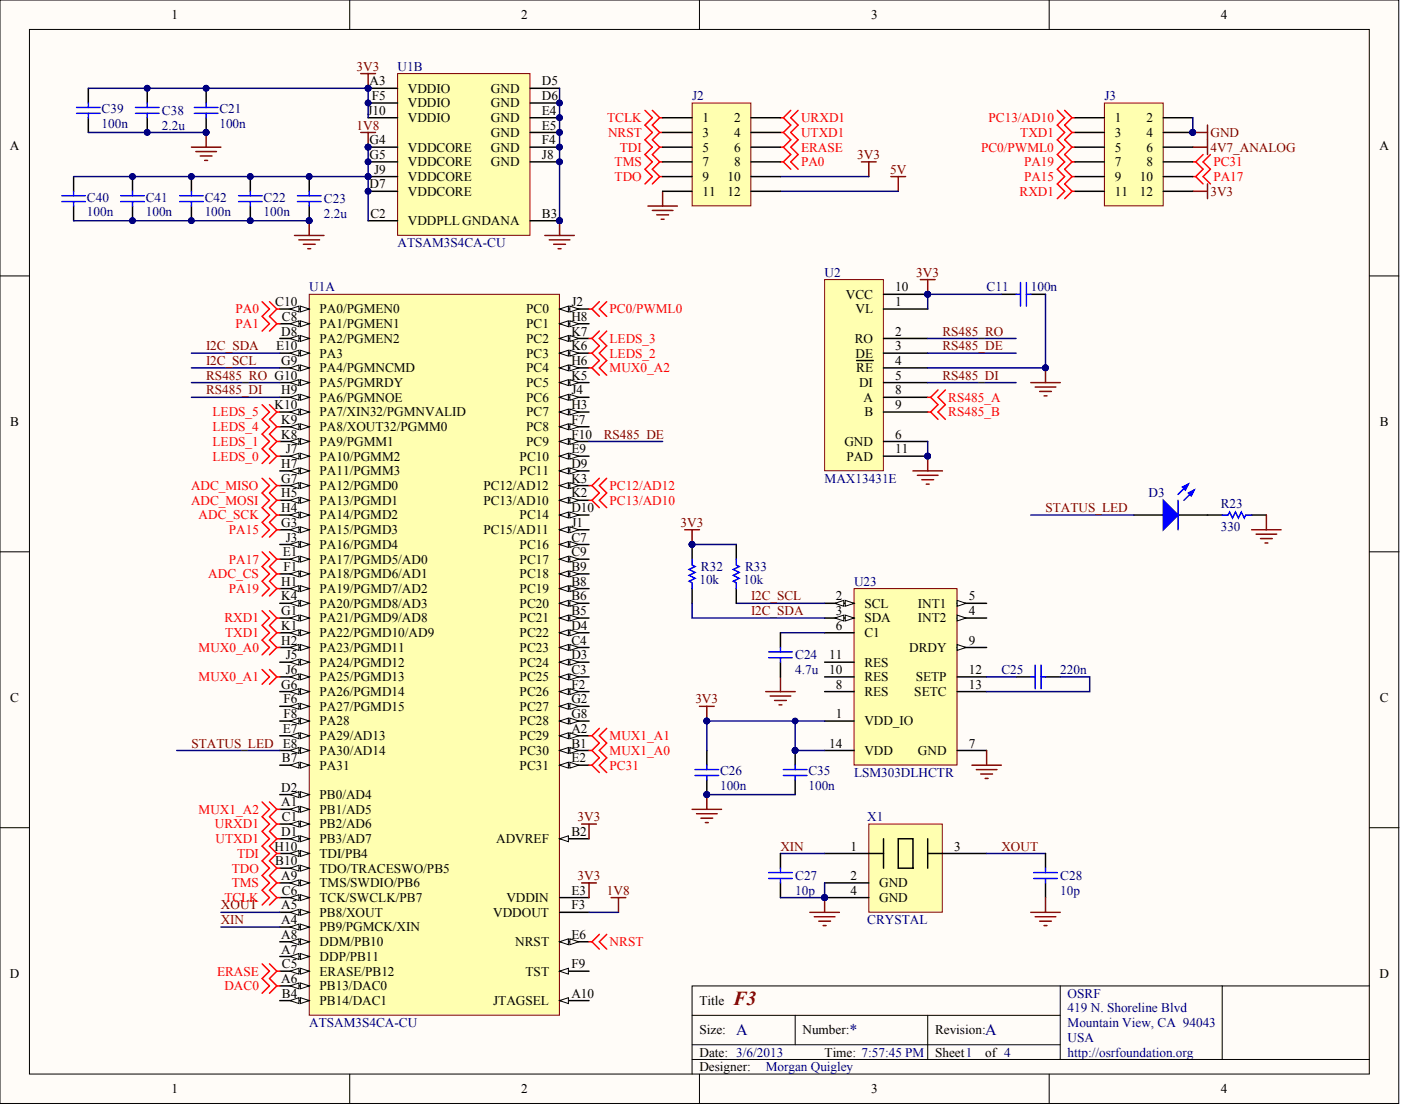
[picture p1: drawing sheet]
<svg xmlns="http://www.w3.org/2000/svg" width="669mm" height="529mm" viewBox="0 0 669 529" stroke-linecap="round" stroke-linejoin="round" font-family="sans-serif">
<g fill="#fffcf8" stroke="#000" stroke-width=".48">
<path d="M0 0h668v527h-668z"/>
<path d="M14 14h640v499h-640z"/>
</g>
<g fill="none" stroke="#000" stroke-width=".48">
<path d="M167 0v14M334 0v14M501 0v14M0 132h14M654 132h14M0 264h14M654 264h14M0 395h14M654 395h14M506 471v35M584 471h-254v42M654 471h-70v35"/>
<path d="M330 485h176M330 499h176M380 485v14M443 485v21M167 513v14M330 506h324M334 513v14M501 513v14"/>
</g>
<path d="M148 141h119v344h-119z" fill="#ffffb0" stroke="#800000" stroke-width=".48"/>
<path d="M267 401h14" fill="none" stroke="#000" stroke-width=".7"/>
<path d="M267 401l4-2v3z" fill="#fffcf8" stroke="#000" stroke-width=".48"/>
<path d="M267 478h14" fill="none" stroke="#000" stroke-width=".7"/>
<path d="M267 478l4-2v3z" fill="#fffcf8" stroke="#000" stroke-width=".48"/>
<path d="M267 450h14" fill="none" stroke="#000" stroke-width=".7"/>
<g fill="#fffcf8" stroke="#000" stroke-width=".48">
<path d="M267 450l4-2v3z"/>
<path d="M272 448l4 2-4 1z"/>
</g>
<path d="M134 148h14" fill="none" stroke="#000" stroke-width=".7"/>
<g fill="#fffcf8" stroke="#000" stroke-width=".48">
<path d="M143 146l5 2-5 1z"/>
<path d="M138 148l5-2v3z"/>
</g>
<path d="M134 155h14" fill="none" stroke="#000" stroke-width=".7"/>
<g fill="#fffcf8" stroke="#000" stroke-width=".48">
<path d="M143 153l5 2-5 1z"/>
<path d="M138 155l5-2v3z"/>
</g>
<path d="M134 162h14" fill="none" stroke="#000" stroke-width=".7"/>
<g fill="#fffcf8" stroke="#000" stroke-width=".48">
<path d="M143 160l5 2-5 1z"/>
<path d="M138 162l5-2v3z"/>
</g>
<path d="M134 169h14" fill="none" stroke="#000" stroke-width=".7"/>
<g fill="#fffcf8" stroke="#000" stroke-width=".48">
<path d="M143 167l5 2-5 1z"/>
<path d="M138 169l5-2v3z"/>
</g>
<path d="M134 176h14" fill="none" stroke="#000" stroke-width=".7"/>
<g fill="#fffcf8" stroke="#000" stroke-width=".48">
<path d="M143 174l5 2-5 1z"/>
<path d="M138 176l5-2v3z"/>
</g>
<path d="M134 183h14" fill="none" stroke="#000" stroke-width=".7"/>
<g fill="#fffcf8" stroke="#000" stroke-width=".48">
<path d="M143 181l5 2-5 1z"/>
<path d="M138 183l5-2v3z"/>
</g>
<path d="M134 190h14" fill="none" stroke="#000" stroke-width=".7"/>
<g fill="#fffcf8" stroke="#000" stroke-width=".48">
<path d="M143 188l5 2-5 1z"/>
<path d="M138 190l5-2v3z"/>
</g>
<path d="M134 197h14" fill="none" stroke="#000" stroke-width=".7"/>
<g fill="#fffcf8" stroke="#000" stroke-width=".48">
<path d="M143 195l5 2-5 1z"/>
<path d="M138 197l5-2v3z"/>
</g>
<path d="M134 204h14" fill="none" stroke="#000" stroke-width=".7"/>
<g fill="#fffcf8" stroke="#000" stroke-width=".48">
<path d="M143 202l5 2-5 1z"/>
<path d="M138 204l5-2v3z"/>
</g>
<path d="M134 211h14" fill="none" stroke="#000" stroke-width=".7"/>
<g fill="#fffcf8" stroke="#000" stroke-width=".48">
<path d="M143 209l5 2-5 1z"/>
<path d="M138 211l5-2v3z"/>
</g>
<path d="M134 218h14" fill="none" stroke="#000" stroke-width=".7"/>
<g fill="#fffcf8" stroke="#000" stroke-width=".48">
<path d="M143 216l5 2-5 1z"/>
<path d="M138 218l5-2v3z"/>
</g>
<path d="M134 225h14" fill="none" stroke="#000" stroke-width=".7"/>
<g fill="#fffcf8" stroke="#000" stroke-width=".48">
<path d="M143 223l5 2-5 1z"/>
<path d="M138 225l5-2v3z"/>
</g>
<path d="M134 232h14" fill="none" stroke="#000" stroke-width=".7"/>
<g fill="#fffcf8" stroke="#000" stroke-width=".48">
<path d="M143 231l5 1-5 1z"/>
<path d="M138 232l5-1v2z"/>
</g>
<path d="M134 239h14" fill="none" stroke="#000" stroke-width=".7"/>
<g fill="#fffcf8" stroke="#000" stroke-width=".48">
<path d="M143 238l5 1-5 1z"/>
<path d="M138 239l5-1v2z"/>
</g>
<path d="M134 246h14" fill="none" stroke="#000" stroke-width=".7"/>
<g fill="#fffcf8" stroke="#000" stroke-width=".48">
<path d="M143 245l5 1-5 1z"/>
<path d="M138 246l5-1v2z"/>
</g>
<path d="M134 253h14" fill="none" stroke="#000" stroke-width=".7"/>
<g fill="#fffcf8" stroke="#000" stroke-width=".48">
<path d="M143 252l5 1-5 1z"/>
<path d="M138 253l5-1v2z"/>
</g>
<path d="M134 260h14" fill="none" stroke="#000" stroke-width=".7"/>
<g fill="#fffcf8" stroke="#000" stroke-width=".48">
<path d="M143 259l5 1-5 1z"/>
<path d="M138 260l5-1v2z"/>
</g>
<path d="M134 267h14" fill="none" stroke="#000" stroke-width=".7"/>
<g fill="#fffcf8" stroke="#000" stroke-width=".48">
<path d="M143 266l5 1-5 1z"/>
<path d="M138 267l5-1v2z"/>
</g>
<path d="M134 274h14" fill="none" stroke="#000" stroke-width=".7"/>
<g fill="#fffcf8" stroke="#000" stroke-width=".48">
<path d="M143 273l5 1-5 1z"/>
<path d="M138 274l5-1v2z"/>
</g>
<path d="M134 281h14" fill="none" stroke="#000" stroke-width=".7"/>
<g fill="#fffcf8" stroke="#000" stroke-width=".48">
<path d="M143 280l5 1-5 2z"/>
<path d="M138 281l5-1v3z"/>
</g>
<path d="M134 288h14" fill="none" stroke="#000" stroke-width=".7"/>
<g fill="#fffcf8" stroke="#000" stroke-width=".48">
<path d="M143 287l5 1-5 2z"/>
<path d="M138 288l5-1v3z"/>
</g>
<path d="M134 295h14" fill="none" stroke="#000" stroke-width=".7"/>
<g fill="#fffcf8" stroke="#000" stroke-width=".48">
<path d="M143 294l5 1-5 2z"/>
<path d="M138 295l5-1v3z"/>
</g>
<path d="M134 302h14" fill="none" stroke="#000" stroke-width=".7"/>
<g fill="#fffcf8" stroke="#000" stroke-width=".48">
<path d="M143 301l5 1-5 2z"/>
<path d="M138 302l5-1v3z"/>
</g>
<path d="M134 309h14" fill="none" stroke="#000" stroke-width=".7"/>
<g fill="#fffcf8" stroke="#000" stroke-width=".48">
<path d="M143 308l5 1-5 2z"/>
<path d="M138 309l5-1v3z"/>
</g>
<path d="M134 316h14" fill="none" stroke="#000" stroke-width=".7"/>
<g fill="#fffcf8" stroke="#000" stroke-width=".48">
<path d="M143 315l5 1-5 2z"/>
<path d="M138 316l5-1v3z"/>
</g>
<path d="M134 323h14" fill="none" stroke="#000" stroke-width=".7"/>
<g fill="#fffcf8" stroke="#000" stroke-width=".48">
<path d="M143 322l5 1-5 2z"/>
<path d="M138 323l5-1v3z"/>
</g>
<path d="M134 330h14" fill="none" stroke="#000" stroke-width=".7"/>
<g fill="#fffcf8" stroke="#000" stroke-width=".48">
<path d="M143 329l5 1-5 2z"/>
<path d="M138 330l5-1v3z"/>
</g>
<path d="M134 337h14" fill="none" stroke="#000" stroke-width=".7"/>
<g fill="#fffcf8" stroke="#000" stroke-width=".48">
<path d="M143 336l5 1-5 2z"/>
<path d="M138 337l5-1v3z"/>
</g>
<path d="M134 344h14" fill="none" stroke="#000" stroke-width=".7"/>
<g fill="#fffcf8" stroke="#000" stroke-width=".48">
<path d="M143 343l5 1-5 2z"/>
<path d="M138 344l5-1v3z"/>
</g>
<path d="M134 351h14" fill="none" stroke="#000" stroke-width=".7"/>
<g fill="#fffcf8" stroke="#000" stroke-width=".48">
<path d="M143 350l5 1-5 2z"/>
<path d="M138 351l5-1v3z"/>
</g>
<path d="M134 358h14" fill="none" stroke="#000" stroke-width=".7"/>
<g fill="#fffcf8" stroke="#000" stroke-width=".48">
<path d="M143 357l5 1-5 2z"/>
<path d="M138 358l5-1v3z"/>
</g>
<path d="M134 365h14" fill="none" stroke="#000" stroke-width=".7"/>
<g fill="#fffcf8" stroke="#000" stroke-width=".48">
<path d="M143 364l5 1-5 2z"/>
<path d="M138 365l5-1v3z"/>
</g>
<path d="M134 379h14" fill="none" stroke="#000" stroke-width=".7"/>
<g fill="#fffcf8" stroke="#000" stroke-width=".48">
<path d="M143 378l5 1-5 2z"/>
<path d="M138 379l5-1v3z"/>
</g>
<path d="M134 387h14" fill="none" stroke="#000" stroke-width=".7"/>
<g fill="#fffcf8" stroke="#000" stroke-width=".48">
<path d="M143 385l5 2-5 1z"/>
<path d="M138 387l5-2v3z"/>
</g>
<path d="M134 471h14" fill="none" stroke="#000" stroke-width=".7"/>
<g fill="#fffcf8" stroke="#000" stroke-width=".48">
<path d="M143 469l5 2-5 1z"/>
<path d="M138 471l5-2v3z"/>
</g>
<path d="M134 478h14" fill="none" stroke="#000" stroke-width=".7"/>
<g fill="#fffcf8" stroke="#000" stroke-width=".48">
<path d="M143 476l5 2-5 1z"/>
<path d="M138 478l5-2v3z"/>
</g>
<path d="M134 394h14" fill="none" stroke="#000" stroke-width=".7"/>
<g fill="#fffcf8" stroke="#000" stroke-width=".48">
<path d="M143 392l5 2-5 1z"/>
<path d="M138 394l5-2v3z"/>
</g>
<path d="M134 401h14" fill="none" stroke="#000" stroke-width=".7"/>
<g fill="#fffcf8" stroke="#000" stroke-width=".48">
<path d="M143 399l5 2-5 1z"/>
<path d="M138 401l5-2v3z"/>
</g>
<path d="M134 408h14" fill="none" stroke="#000" stroke-width=".7"/>
<g fill="#fffcf8" stroke="#000" stroke-width=".48">
<path d="M143 406l5 2-5 1z"/>
<path d="M138 408l5-2v3z"/>
</g>
<path d="M134 415h14" fill="none" stroke="#000" stroke-width=".7"/>
<g fill="#fffcf8" stroke="#000" stroke-width=".48">
<path d="M143 413l5 2-5 1z"/>
<path d="M138 415l5-2v3z"/>
</g>
<path d="M134 422h14" fill="none" stroke="#000" stroke-width=".7"/>
<g fill="#fffcf8" stroke="#000" stroke-width=".48">
<path d="M143 420l5 2-5 1z"/>
<path d="M138 422l5-2v3z"/>
</g>
<path d="M134 429h14" fill="none" stroke="#000" stroke-width=".7"/>
<g fill="#fffcf8" stroke="#000" stroke-width=".48">
<path d="M143 427l5 2-5 1z"/>
<path d="M138 429l5-2v3z"/>
</g>
<path d="M134 436h14" fill="none" stroke="#000" stroke-width=".7"/>
<g fill="#fffcf8" stroke="#000" stroke-width=".48">
<path d="M143 434l5 2-5 1z"/>
<path d="M138 436l5-2v3z"/>
</g>
<path d="M134 443h14" fill="none" stroke="#000" stroke-width=".7"/>
<g fill="#fffcf8" stroke="#000" stroke-width=".48">
<path d="M143 441l5 2-5 1z"/>
<path d="M138 443l5-2v3z"/>
</g>
<path d="M134 450h14" fill="none" stroke="#000" stroke-width=".7"/>
<g fill="#fffcf8" stroke="#000" stroke-width=".48">
<path d="M143 448l5 2-5 1z"/>
<path d="M138 450l5-2v3z"/>
</g>
<path d="M134 457h14" fill="none" stroke="#000" stroke-width=".7"/>
<g fill="#fffcf8" stroke="#000" stroke-width=".48">
<path d="M143 455l5 2-5 1z"/>
<path d="M138 457l5-2v3z"/>
</g>
<path d="M134 464h14" fill="none" stroke="#000" stroke-width=".7"/>
<g fill="#fffcf8" stroke="#000" stroke-width=".48">
<path d="M143 462l5 2-5 1z"/>
<path d="M138 464l5-2v3z"/>
</g>
<path d="M267 148h14" fill="none" stroke="#000" stroke-width=".7"/>
<g fill="#fffcf8" stroke="#000" stroke-width=".48">
<path d="M267 148l4-2v3z"/>
<path d="M272 146l4 2-4 1z"/>
</g>
<path d="M267 155h14" fill="none" stroke="#000" stroke-width=".7"/>
<g fill="#fffcf8" stroke="#000" stroke-width=".48">
<path d="M267 155l4-2v3z"/>
<path d="M272 153l4 2-4 1z"/>
</g>
<path d="M267 162h14" fill="none" stroke="#000" stroke-width=".7"/>
<g fill="#fffcf8" stroke="#000" stroke-width=".48">
<path d="M267 162l4-2v3z"/>
<path d="M272 160l4 2-4 1z"/>
</g>
<path d="M267 169h14" fill="none" stroke="#000" stroke-width=".7"/>
<g fill="#fffcf8" stroke="#000" stroke-width=".48">
<path d="M267 169l4-2v3z"/>
<path d="M272 167l4 2-4 1z"/>
</g>
<path d="M267 176h14" fill="none" stroke="#000" stroke-width=".7"/>
<g fill="#fffcf8" stroke="#000" stroke-width=".48">
<path d="M267 176l4-2v3z"/>
<path d="M272 174l4 2-4 1z"/>
</g>
<path d="M267 183h14" fill="none" stroke="#000" stroke-width=".7"/>
<g fill="#fffcf8" stroke="#000" stroke-width=".48">
<path d="M267 183l4-2v3z"/>
<path d="M272 181l4 2-4 1z"/>
</g>
<path d="M267 190h14" fill="none" stroke="#000" stroke-width=".7"/>
<g fill="#fffcf8" stroke="#000" stroke-width=".48">
<path d="M267 190l4-2v3z"/>
<path d="M272 188l4 2-4 1z"/>
</g>
<path d="M267 197h14" fill="none" stroke="#000" stroke-width=".7"/>
<g fill="#fffcf8" stroke="#000" stroke-width=".48">
<path d="M267 197l4-2v3z"/>
<path d="M272 195l4 2-4 1z"/>
</g>
<path d="M267 204h14" fill="none" stroke="#000" stroke-width=".7"/>
<g fill="#fffcf8" stroke="#000" stroke-width=".48">
<path d="M267 204l4-2v3z"/>
<path d="M272 202l4 2-4 1z"/>
</g>
<path d="M267 211h14" fill="none" stroke="#000" stroke-width=".7"/>
<g fill="#fffcf8" stroke="#000" stroke-width=".48">
<path d="M267 211l4-2v3z"/>
<path d="M272 209l4 2-4 1z"/>
</g>
<path d="M267 218h14" fill="none" stroke="#000" stroke-width=".7"/>
<g fill="#fffcf8" stroke="#000" stroke-width=".48">
<path d="M267 218l4-2v3z"/>
<path d="M272 216l4 2-4 1z"/>
</g>
<path d="M267 225h14" fill="none" stroke="#000" stroke-width=".7"/>
<g fill="#fffcf8" stroke="#000" stroke-width=".48">
<path d="M267 225l4-2v3z"/>
<path d="M272 223l4 2-4 1z"/>
</g>
<path d="M267 232h14" fill="none" stroke="#000" stroke-width=".7"/>
<g fill="#fffcf8" stroke="#000" stroke-width=".48">
<path d="M267 232l4-1v2z"/>
<path d="M272 231l4 1-4 1z"/>
</g>
<path d="M267 239h14" fill="none" stroke="#000" stroke-width=".7"/>
<g fill="#fffcf8" stroke="#000" stroke-width=".48">
<path d="M267 239l4-1v2z"/>
<path d="M272 238l4 1-4 1z"/>
</g>
<path d="M267 246h14" fill="none" stroke="#000" stroke-width=".7"/>
<g fill="#fffcf8" stroke="#000" stroke-width=".48">
<path d="M267 246l4-1v2z"/>
<path d="M272 245l4 1-4 1z"/>
</g>
<path d="M267 253h14" fill="none" stroke="#000" stroke-width=".7"/>
<g fill="#fffcf8" stroke="#000" stroke-width=".48">
<path d="M267 253l4-1v2z"/>
<path d="M272 252l4 1-4 1z"/>
</g>
<path d="M267 260h14" fill="none" stroke="#000" stroke-width=".7"/>
<g fill="#fffcf8" stroke="#000" stroke-width=".48">
<path d="M267 260l4-1v2z"/>
<path d="M272 259l4 1-4 1z"/>
</g>
<path d="M267 267h14" fill="none" stroke="#000" stroke-width=".7"/>
<g fill="#fffcf8" stroke="#000" stroke-width=".48">
<path d="M267 267l4-1v2z"/>
<path d="M272 266l4 1-4 1z"/>
</g>
<path d="M267 274h14" fill="none" stroke="#000" stroke-width=".7"/>
<g fill="#fffcf8" stroke="#000" stroke-width=".48">
<path d="M267 274l4-1v2z"/>
<path d="M272 273l4 1-4 1z"/>
</g>
<path d="M267 281h14" fill="none" stroke="#000" stroke-width=".7"/>
<g fill="#fffcf8" stroke="#000" stroke-width=".48">
<path d="M267 281l4-1v3z"/>
<path d="M272 280l4 1-4 2z"/>
</g>
<path d="M267 288h14" fill="none" stroke="#000" stroke-width=".7"/>
<g fill="#fffcf8" stroke="#000" stroke-width=".48">
<path d="M267 288l4-1v3z"/>
<path d="M272 287l4 1-4 2z"/>
</g>
<path d="M267 295h14" fill="none" stroke="#000" stroke-width=".7"/>
<g fill="#fffcf8" stroke="#000" stroke-width=".48">
<path d="M267 295l4-1v3z"/>
<path d="M272 294l4 1-4 2z"/>
</g>
<path d="M267 302h14" fill="none" stroke="#000" stroke-width=".7"/>
<g fill="#fffcf8" stroke="#000" stroke-width=".48">
<path d="M267 302l4-1v3z"/>
<path d="M272 301l4 1-4 2z"/>
</g>
<path d="M267 309h14" fill="none" stroke="#000" stroke-width=".7"/>
<g fill="#fffcf8" stroke="#000" stroke-width=".48">
<path d="M267 309l4-1v3z"/>
<path d="M272 308l4 1-4 2z"/>
</g>
<path d="M267 316h14" fill="none" stroke="#000" stroke-width=".7"/>
<g fill="#fffcf8" stroke="#000" stroke-width=".48">
<path d="M267 316l4-1v3z"/>
<path d="M272 315l4 1-4 2z"/>
</g>
<path d="M267 323h14" fill="none" stroke="#000" stroke-width=".7"/>
<g fill="#fffcf8" stroke="#000" stroke-width=".48">
<path d="M267 323l4-1v3z"/>
<path d="M272 322l4 1-4 2z"/>
</g>
<path d="M267 330h14" fill="none" stroke="#000" stroke-width=".7"/>
<g fill="#fffcf8" stroke="#000" stroke-width=".48">
<path d="M267 330l4-1v3z"/>
<path d="M272 329l4 1-4 2z"/>
</g>
<path d="M267 337h14" fill="none" stroke="#000" stroke-width=".7"/>
<g fill="#fffcf8" stroke="#000" stroke-width=".48">
<path d="M267 337l4-1v3z"/>
<path d="M272 336l4 1-4 2z"/>
</g>
<path d="M267 344h14" fill="none" stroke="#000" stroke-width=".7"/>
<g fill="#fffcf8" stroke="#000" stroke-width=".48">
<path d="M267 344l4-1v3z"/>
<path d="M272 343l4 1-4 2z"/>
</g>
<path d="M267 351h14" fill="none" stroke="#000" stroke-width=".7"/>
<g fill="#fffcf8" stroke="#000" stroke-width=".48">
<path d="M267 351l4-1v3z"/>
<path d="M272 350l4 1-4 2z"/>
</g>
<path d="M267 358h14" fill="none" stroke="#000" stroke-width=".7"/>
<g fill="#fffcf8" stroke="#000" stroke-width=".48">
<path d="M267 358l4-1v3z"/>
<path d="M272 357l4 1-4 2z"/>
</g>
<path d="M267 365h14" fill="none" stroke="#000" stroke-width=".7"/>
<g fill="#fffcf8" stroke="#000" stroke-width=".48">
<path d="M267 365l4-1v3z"/>
<path d="M272 364l4 1-4 2z"/>
</g>
<path d="M267 464h14" fill="none" stroke="#000" stroke-width=".7"/>
<path d="M267 464l4-2v3z" fill="#fffcf8" stroke="#000" stroke-width=".48"/>
<path d="M267 436h14M267 429h14" fill="none" stroke="#000" stroke-width=".7"/>
<path d="M190 35h63v77h-63z" fill="#ffffb0" stroke="#800000" stroke-width=".48"/>
<g fill="none" stroke="#000" stroke-width=".7">
<path d="M176 42h14M176 49h14M176 56h14M253 42h14M253 49h14M253 56h14M176 70h14M176 77h14M253 63h14M253 70h14M253 77h14M176 84h14"/>
<path d="M176 91h14M176 105h14M253 105h14"/>
</g>
<g fill="#000080" stroke="#000080" stroke-width=".48">
<circle cx="267" cy="49" r="1.4"/>
<circle cx="267" cy="56" r="1.4"/>
<circle cx="267" cy="63" r="1.4"/>
<circle cx="267" cy="70" r="1.4"/>
<circle cx="176" cy="70" r="1.4"/>
<circle cx="176" cy="77" r="1.4"/>
<circle cx="176" cy="84" r="1.4"/>
<circle cx="176" cy="91" r="1.4"/>
<circle cx="176" cy="42" r="1.4"/>
<circle cx="176" cy="49" r="1.4"/>
<circle cx="267" cy="77" r="1.4"/>
<circle cx="267" cy="105" r="1.4"/>
</g>
<path d="M267 42v63M281 436h14" fill="none" stroke="#000080" stroke-width=".7"/>
<g fill="none" stroke="#800000" stroke-width=".7">
<path d="M172 35h7M176 35v7M172 63h7M176 63v7M260 112h14M262 115h10M264 117h6M266 119h2M267 105v7M278 422h7M281 422v7M292 429h7"/>
<path d="M295 429v7"/>
</g>
<path d="M394 134h28v91h-28z" fill="#ffffb0" stroke="#800000" stroke-width=".48"/>
<g fill="none" stroke="#000" stroke-width=".7">
<path d="M422 141h21M422 148h21M478 141h7M492 141h7M409 172h8M422 162h21M422 169h21M422 176h21M422 183h21M422 190h21M422 197h21M422 211h21"/>
<path d="M422 218h21"/>
</g>
<g fill="#000080" stroke="#000080" stroke-width=".48">
<circle cx="443" cy="141" r="1.4"/>
<circle cx="443" cy="218" r="1.4"/>
<circle cx="499" cy="176" r="1.4"/>
</g>
<path d="M439 134h7M443 134v7M499 176v7M492 183h14M494 185h10M496 187h6M498 189h2M443 218v7M436 225h14M438 227h10M440 229h6M442 231h2" fill="none" stroke="#800000" stroke-width=".7"/>
<path d="M478 141h-35v7M499 141v35h-56M443 169h42M443 162h42M91 183h43M91 190h43M443 183h42M443 211v7" fill="none" stroke="#000080" stroke-width=".7"/>
<g fill="none" stroke="#f00" stroke-width=".7">
<path d="M443 197h1M443 190h1M444 197l4 3M444 190l4 3-4 4M448 186l-4 4M451 186l-3 4 3 3-3 4 3 3M125 228l4 4-4 3 4 4-4 3 4 4-4 3M129 228l3 4M132 239l-3 3 3 4M132 232l-3 3 3 4M132 239h2M132 232h2"/>
<path d="M132 246l-3 3M132 246h2"/>
</g>
<path d="M487 135v11M490 135v11M485 141h2M490 141h2" fill="none" stroke="#00f" stroke-width=".7"/>
<path d="M408 281h49v84h-49z" fill="#ffffb0" stroke="#800000" stroke-width=".48"/>
<path d="M394 295h14M457 358h14" fill="none" stroke="#000" stroke-width=".7"/>
<g fill="#fffcf8" stroke="#000" stroke-width=".48">
<path d="M404 294l4 1-4 2z"/>
<path d="M399 295l4-1v3z"/>
</g>
<path d="M457 309h14" fill="none" stroke="#000" stroke-width=".7"/>
<path d="M457 308l4 1-4 2z" fill="#fffcf8" stroke="#000" stroke-width=".48"/>
<path d="M457 288h14M394 330h14" fill="none" stroke="#000" stroke-width=".7"/>
<path d="M457 287l4 1-4 2z" fill="#fffcf8" stroke="#000" stroke-width=".48"/>
<path d="M394 288h14M394 344h14" fill="none" stroke="#000" stroke-width=".7"/>
<g fill="#fffcf8" stroke="#000" stroke-width=".48">
<path d="M404 287l4 1-4 2z"/>
<path d="M399 288l4-1v3z"/>
</g>
<path d="M457 295h14" fill="none" stroke="#000" stroke-width=".7"/>
<path d="M457 294l4 1-4 2z" fill="#fffcf8" stroke="#000" stroke-width=".48"/>
<path d="M394 302h14M394 316h14M394 323h14M457 323h14M457 330h14M394 358h14" fill="none" stroke="#000" stroke-width=".7"/>
<path d="M471 358v7M464 365h14M466 368h10M468 370h6M470 372h2" fill="none" stroke="#800000" stroke-width=".7"/>
<path d="M91 169h43M91 176h43M352 288h42" fill="none" stroke="#000080" stroke-width=".7"/>
<path d="M415 394h35v42h-35z" fill="#ffffb0" stroke="#800000" stroke-width=".48"/>
<g fill="none" stroke="#000" stroke-width=".7">
<path d="M42 42v7M42 56v7M70 42v7M70 56v7M98 42v7M98 56v7M35 84v7M35 98v7M63 84v7M63 98v7M91 84v7M91 98v7"/>
<path d="M120 84v7M120 98v7M148 84v7M148 98v7M541 246h14M562 246h22M598 246h7M330 260v7M352 260v7M330 281v7M352 281v7M373 302v7"/>
<path d="M373 316v7M485 323h7M499 323h7M337 358v7M380 358v7M337 372v7M380 372v7M373 408v7M394 408h28M422 401v14M429 401h7v14h-7zM443 401v14"/>
<path d="M443 408h28M499 408v7M373 422v7M394 422h21M394 429h21M499 422v7"/>
</g>
<g fill="#000080" stroke="#000080" stroke-width=".48">
<circle cx="394" cy="429" r="1.4"/>
<circle cx="330" cy="260" r="1.4"/>
<circle cx="337" cy="344" r="1.4"/>
<circle cx="337" cy="379" r="1.4"/>
<circle cx="380" cy="358" r="1.4"/>
<circle cx="176" cy="42" r="1.4"/>
<circle cx="176" cy="70" r="1.4"/>
<circle cx="569" cy="63" r="1.4"/>
<circle cx="70" cy="63" r="1.4"/>
<circle cx="70" cy="42" r="1.4"/>
<circle cx="98" cy="63" r="1.4"/>
<circle cx="98" cy="42" r="1.4"/>
<circle cx="119" cy="105" r="1.4"/>
<circle cx="119" cy="84" r="1.4"/>
<circle cx="148" cy="105" r="1.4"/>
<circle cx="148" cy="84" r="1.4"/>
<circle cx="91" cy="105" r="1.4"/>
<circle cx="91" cy="84" r="1.4"/>
<circle cx="63" cy="105" r="1.4"/>
<circle cx="63" cy="84" r="1.4"/>
<circle cx="176" cy="84" r="1.4"/>
</g>
<g fill="none" stroke="#800000" stroke-width=".7">
<path d="M576 60v14M91 70h14M94 72h9M96 75h5M98 77h1M98 63v7M411 77h7M415 77v7M569 70h7M569 63h7M309 98h14M316 91v7"/>
<path d="M425 84h7M429 84v7M569 91h7M576 88v7M141 112h14M143 115h10M145 117h5M147 119h1M148 105v7M311 101h10M314 103h5M316 105h1"/>
<path d="M327 253h7M330 253v7M598 253h14M600 255h10M602 257h5M604 259h1M605 246v7M334 337h7M337 337v7M366 330h14M368 332h10M370 335h5"/>
<path d="M372 337h1M373 323v7M337 379v8M278 394h7M281 394v7M330 387h14M333 389h9M335 391h5M337 393h1M387 436h14M389 438h10M391 440h6"/>
<path d="M394 429v7M492 436h14M494 438h10M496 440h6M499 429v7M393 442h1M498 442h2"/>
</g>
<g fill="none" stroke="#000080" stroke-width=".7">
<path d="M42 42h134v14M42 63h56M176 70v35M35 84h141M373 84h42M373 91h56M35 105h113M281 211h35M492 246h49M330 260h22M330 288v7h64M373 302h21"/>
<path d="M471 323h14M506 323h14v7h-49M84 358h50M380 358h14M394 344h-57v14M337 379h43M373 408h21M471 408h28M105 436h29M394 422v7h-21M105 443h29"/>
</g>
<g fill="#00f" stroke="#00f" stroke-width=".7">
<path d="M555 239l7 7-7 7z"/>
<path d="M567 235l3-1-1 3z"/>
<path d="M565 233l2-2-1 3z"/>
</g>
<g fill="none" stroke="#00f" stroke-width=".7">
<path d="M37 51h11M37 54h11M42 49v2M42 54v2M65 51h11M65 54h11M70 49v2M70 54v2M93 51h11M93 54h11M98 49v2M98 54v2"/>
<path d="M30 93h11M30 96h11M35 91v2M35 96v2M58 93h11M58 96h11M63 91v2M63 96v2M86 93h11M86 96h11M91 91v2M91 96v2"/>
<path d="M114 93h11M114 96h11M120 91v2M120 96v2M142 93h11M142 96h11M148 91v2M148 96v2M562 239v14M567 231l-5 5M570 234l-5 5M584 246h2l1-1 1 2 2-2 1 2 2-2 1 2 1-1h3"/>
<path d="M330 267v3l2 1-3 1 3 1-3 2 3 1-3 2h1v3M352 267v3l1 1-3 1 3 1-3 2 3 1-3 2h2v3M367 311h11M367 314h11M373 309v2M373 314v2M494 318v11M497 318v11M492 323h2M497 323h2M332 368h11M332 370h11"/>
<path d="M337 365v3M337 370v2M374 368h11M374 370h11M380 365v3M380 370v2M367 417h11M367 420h11M373 415v2M373 420v2M494 417h11M494 420h11"/>
<path d="M499 415v2M499 420v2"/>
</g>
<g fill="none" stroke="#f00" stroke-width=".7">
<path d="M308 53l3 3-3 4 3 3-3 4 3 3-3 4 3 3-3 4 3 3-3 4M311 53l4 3M315 56h1M315 56l-4 4 4 3M373 56h1M374 56l4 4-4 3M378 53l-4 3M381 53l-3 3 3 4-3 3 3 4-3 3 3 4-3 3 3 4M505 53l3 3-3 4 3 3-3 4 3 3-3 4 3 3-3 4 3 3-3 4 3 3-3 4M508 53l4 3M512 56h1M512 56l-4 4 4 3"/>
<path d="M315 63h1M315 70h1M315 77h1M315 77l-4 4 4 3M315 70l-4 4 4 3M315 63l-4 4 4 3M373 63h1M373 70h1M373 77h1M374 63l4 4-4 3M374 70l4 4-4 3M374 77l4 4"/>
<path d="M512 63h1M512 70h1M512 77h1M512 63l-4 4 4 3M512 70l-4 4 4 3M512 77l-4 4 4 3M569 77h2M571 77l3 4-3 3M574 74l-3 3M578 74l-4 3 4 4-4 3 4 4M315 84l-4 4M315 84h1"/>
<path d="M512 84h1M512 91l-4 4M512 84l-4 4 4 3M512 91h1M569 84h2M571 84l3 4M125 144l4 4-4 3 4 4-4 3M129 144l3 4M132 148l-3 3 3 4M132 148h2M132 155l-3 3M132 155h2"/>
<path d="M281 148h2M283 148l3 3M286 158l-3 4M286 144l-3 4M290 158l-4 4 4 3-4 4 4 3-4 4 4 3M290 144l-4 4 4 3M281 176h2M281 162h2M281 169h2M283 176l3 3M283 169l3 3-3 4M283 162l3 3-3 4"/>
<path d="M125 193l4 4-4 3 4 4-4 3 4 4-4 3 4 4-4 3M129 193l3 4M132 197l-3 3 3 4M132 197h2M132 204l-3 3 3 4M132 204h2M132 211l-3 3 3 4M132 211h2M132 218l-3 3M132 218h2M281 239h2M281 232h2"/>
<path d="M283 239l3 3M283 232l3 3-3 4M286 228l-3 4M290 228l-4 4 4 3-4 4 4 3M125 249l4 4-4 4M129 249l3 4M132 253l-3 4M132 253h2M125 264l4 3-4 4 4 3-4 4 4 3-4 4M129 264l3 3M132 274l-3 4 3 3M132 267l-3 4 3 3"/>
<path d="M132 274h2M132 267h2M125 292l4 3-4 4 4 3-4 4 4 3-4 4M129 292l3 3M132 295l-3 4 3 3M132 295h2M132 281l-3 4M132 281h2M125 320l4 3-4 4M129 320l3 3M132 302l-3 4 3 3M132 302h2"/>
<path d="M132 309l-3 4M132 309h2M132 323l-3 4M132 323h2M281 351h2M281 358h2M283 351l3 4-3 3M283 358l3 4-3 3M286 348l-3 3M290 348l-4 3 4 4-4 3 4 4-4 3 4 4M281 365h2M283 365l3 4"/>
<path d="M125 383l4 4-4 3 4 4-4 3 4 4-4 3 4 4-4 3 4 4-4 3 4 4-4 3 4 4-4 3M129 383l3 4M132 387l-3 3 3 4M132 387h2M132 394l-3 3 3 4M132 394h2M132 401l-3 3 3 4M132 401h2M132 415l-3 3 3 4M132 408l-3 3 3 4M132 415h2M132 408h2"/>
<path d="M132 422l-3 3 3 4M132 422h2M132 429l-3 3M132 429h2M281 450h2M283 450l3 3M286 446l-3 4M290 446l-4 4 4 3M125 460l4 4-4 3 4 4-4 3M129 460l3 4M132 471l-3 3M132 464l-3 3 3 4"/>
<path d="M132 471h2M132 464h2"/>
</g>
<path d="M330 49h28v49h-28z" fill="#ffffb0" stroke="#800000" stroke-width=".48"/>
<path d="M316 56h14M359 56h14M316 63h14M316 70h14M316 77h14M359 63h14M359 70h14M359 77h14M316 84h14M316 91h14M359 84h14M359 91h14" fill="none" stroke="#000" stroke-width=".7"/>
<path d="M527 49h28v49h-28z" fill="#ffffb0" stroke="#800000" stroke-width=".48"/>
<path d="M513 56h14M555 56h14M513 63h14M513 70h14M513 77h14M555 63h14M555 70h14M555 77h14M513 84h14M513 91h14M555 84h14M555 91h14" fill="none" stroke="#000" stroke-width=".7"/>
<g fill="#000080" stroke="#000080" stroke-width=".48">
<circle cx="569" cy="63" r="1.4"/>
<circle cx="380" cy="358" r="1.4"/>
<circle cx="380" cy="344" r="1.4"/>
</g>
<path d="M569 56v7M380 344v14" fill="none" stroke="#000080" stroke-width=".7"/>
<text font-size="9.5" fill="#800000" x="350" y="480">F3</text>
<g font-size="7.6" fill="#000080">
<text x="352" y="495">A</text>
<text x="406" y="495">*</text>
<text x="470" y="495">A</text>
</g>
<g font-size="6.3">
<text x="82" y="9">1</text>
<text x="249" y="9">2</text>
<text x="416" y="9">3</text>
<text x="583" y="9">4</text>
<text x="176" y="41">A3</text>
<text x="259" y="41">D5</text>
<text x="178" y="48">F5</text>
<text x="195" y="44">VDDIO</text>
<text x="234" y="44">GND</text>
<text x="259" y="48">D6</text>
<text x="195" y="51">VDDIO</text>
<text x="234" y="51">GND</text>
<text x="175" y="55">J10</text>
<text x="195" y="58">VDDIO</text>
<text x="234" y="58">GND</text>
<text x="259" y="55">E4</text>
<text x="335" y="58">1</text>
<text x="350" y="58">2</text>
<text x="532" y="58">1</text>
<text x="547" y="58">2</text>
<text x="234" y="65">GND</text>
<text x="259" y="62">E5</text>
<text x="335" y="65">3</text>
<text x="350" y="65">4</text>
<text x="532" y="65">3</text>
<text x="547" y="65">4</text>
<text x="5" y="72">A</text>
<text x="176" y="69">G4</text>
<text x="259" y="69">F4</text>
<text x="659" y="72">A</text>
<text x="176" y="76">G5</text>
<text x="195" y="72">VDDCORE</text>
<text x="234" y="72">GND</text>
<text x="259" y="76">J8</text>
<text x="335" y="72">5</text>
<text x="350" y="72">6</text>
<text x="532" y="72">5</text>
<text x="547" y="72">6</text>
<text x="179" y="83">J9</text>
<text x="195" y="79">VDDCORE</text>
<text x="234" y="79">GND</text>
<text x="335" y="79">7</text>
<text x="350" y="79">8</text>
<text x="532" y="79">7</text>
<text x="547" y="79">8</text>
<text x="176" y="90">D7</text>
<text x="195" y="86">VDDCORE</text>
<text x="335" y="86">9</text>
<text x="347" y="86">10</text>
<text x="532" y="86">9</text>
<text x="544" y="86">10</text>
<text x="195" y="93">VDDCORE</text>
<text x="335" y="93">11</text>
<text x="347" y="93">12</text>
<text x="532" y="93">11</text>
<text x="544" y="93">12</text>
<text x="177" y="104">C2</text>
<text x="195" y="108">VDDPLLGNDANA</text>
<text x="259" y="104">B3</text>
<text x="404" y="143">VCC</text>
<text x="427" y="139">10</text>
<text x="131" y="146">C10</text>
<text x="153" y="150">PA0/PGMEN0</text>
<text x="251" y="150">PC0</text>
<text x="273" y="146">J2</text>
<text x="408" y="150">VL</text>
<text x="427" y="146">1</text>
<text x="135" y="153">C8</text>
<text x="273" y="153">H8</text>
<text x="134" y="160">D8</text>
<text x="153" y="157">PA1/PGMEN1</text>
<text x="251" y="157">PC1</text>
<text x="273" y="160">K7</text>
<text x="427" y="160">2</text>
<text x="132" y="167">E10</text>
<text x="153" y="164">PA2/PGMEN2</text>
<text x="251" y="164">PC2</text>
<text x="273" y="167">K6</text>
<text x="408" y="164">RO</text>
<text x="427" y="167">3</text>
<text x="153" y="171">PA3</text>
<text x="251" y="171">PC3</text>
<text x="408" y="171">DE</text>
<text x="134" y="174">G9</text>
<text x="153" y="178">PA4/PGMNCMD</text>
<text x="251" y="178">PC4</text>
<text x="273" y="174">H6</text>
<text x="409" y="178">RE</text>
<text x="427" y="174">4</text>
<text x="153" y="185">PA5/PGMRDY</text>
<text x="251" y="185">PC5</text>
<text x="273" y="181">K5</text>
<text x="410" y="185">DI</text>
<text x="427" y="181">5</text>
<text x="134" y="188">H9</text>
<text x="153" y="192">PA6/PGMNOE</text>
<text x="251" y="192">PC6</text>
<text x="273" y="188">J4</text>
<text x="412" y="192">A</text>
<text x="427" y="188">8</text>
<text x="131" y="195">K10</text>
<text x="273" y="195">H3</text>
<text x="427" y="195">9</text>
<text x="5" y="203">B</text>
<text x="134" y="202">K9</text>
<text x="153" y="199">PA7/XIN32/PGMNVALID</text>
<text x="251" y="199">PC7</text>
<text x="273" y="202">F7</text>
<text x="413" y="199">B</text>
<text x="659" y="203">B</text>
<text x="134" y="209">K8</text>
<text x="153" y="206">PA8/XOUT32/PGMM0</text>
<text x="251" y="206">PC8</text>
<text x="273" y="209">F10</text>
<text x="427" y="209">6</text>
<text x="153" y="213">PA9/PGMM1</text>
<text x="251" y="213">PC9</text>
<text x="403" y="213">GND</text>
<text x="136" y="216">J7</text>
<text x="153" y="220">PA10/PGMM2</text>
<text x="248" y="220">PC10</text>
<text x="273" y="216">E9</text>
<text x="404" y="220">PAD</text>
<text x="427" y="216">11</text>
<text x="134" y="223">H7</text>
<text x="153" y="227">PA11/PGMM3</text>
<text x="248" y="227">PC11</text>
<text x="273" y="223">D9</text>
<text x="134" y="231">G7</text>
<text x="273" y="231">K3</text>
<text x="134" y="238">H5</text>
<text x="153" y="234">PA12/PGMD0</text>
<text x="231" y="234">PC12/AD12</text>
<text x="273" y="238">K2</text>
<text x="134" y="245">H4</text>
<text x="153" y="241">PA13/PGMD1</text>
<text x="231" y="241">PC13/AD10</text>
<text x="273" y="245">D10</text>
<text x="134" y="252">G3</text>
<text x="153" y="248">PA14/PGMD2</text>
<text x="248" y="248">PC14</text>
<text x="273" y="252">J1</text>
<text x="153" y="255">PA15/PGMD3</text>
<text x="231" y="255">PC15/AD11</text>
<text x="136" y="259">J3</text>
<text x="153" y="262">PA16/PGMD4</text>
<text x="248" y="262">PC16</text>
<text x="273" y="259">C7</text>
<text x="135" y="266">E1</text>
<text x="153" y="269">PA17/PGMD5/AD0</text>
<text x="248" y="269">PC17</text>
<text x="273" y="266">C9</text>
<text x="135" y="273">F1</text>
<text x="273" y="273">B9</text>
<text x="134" y="280">H1</text>
<text x="153" y="276">PA18/PGMD6/AD1</text>
<text x="248" y="276">PC18</text>
<text x="273" y="280">B8</text>
<text x="134" y="287">K4</text>
<text x="153" y="283">PA19/PGMD7/AD2</text>
<text x="248" y="283">PC19</text>
<text x="273" y="287">B6</text>
<text x="399" y="287">2</text>
<text x="463" y="287">5</text>
<text x="134" y="294">G1</text>
<text x="153" y="290">PA20/PGMD8/AD3</text>
<text x="248" y="290">PC20</text>
<text x="273" y="294">B5</text>
<text x="399" y="294">3</text>
<text x="413" y="290">SCL</text>
<text x="438" y="290">INT1</text>
<text x="463" y="294">4</text>
<text x="153" y="297">PA21/PGMD9/AD8</text>
<text x="248" y="297">PC21</text>
<text x="413" y="297">SDA</text>
<text x="438" y="297">INT2</text>
<text x="134" y="301">K1</text>
<text x="153" y="304">PA22/PGMD10/AD9</text>
<text x="248" y="304">PC22</text>
<text x="273" y="301">D4</text>
<text x="399" y="301">6</text>
<text x="413" y="304">C1</text>
<text x="134" y="308">H2</text>
<text x="153" y="311">PA23/PGMD11</text>
<text x="248" y="311">PC23</text>
<text x="273" y="308">C4</text>
<text x="434" y="311">DRDY</text>
<text x="463" y="308">9</text>
<text x="136" y="315">J5</text>
<text x="273" y="315">D3</text>
<text x="396" y="315">11</text>
<text x="136" y="322">J6</text>
<text x="153" y="318">PA24/PGMD12</text>
<text x="248" y="318">PC24</text>
<text x="273" y="322">C3</text>
<text x="396" y="322">10</text>
<text x="413" y="318">RES</text>
<text x="463" y="322">12</text>
<text x="134" y="329">G6</text>
<text x="153" y="325">PA25/PGMD13</text>
<text x="248" y="325">PC25</text>
<text x="273" y="329">F2</text>
<text x="399" y="329">8</text>
<text x="413" y="325">RES</text>
<text x="437" y="325">SETP</text>
<text x="463" y="329">13</text>
<text x="5" y="335">C</text>
<text x="135" y="336">F6</text>
<text x="153" y="332">PA26/PGMD14</text>
<text x="248" y="332">PC26</text>
<text x="273" y="336">G2</text>
<text x="413" y="332">RES</text>
<text x="437" y="332">SETC</text>
<text x="659" y="335">C</text>
<text x="153" y="339">PA27/PGMD15</text>
<text x="248" y="339">PC27</text>
<text x="135" y="343">F8</text>
<text x="153" y="346">PA28</text>
<text x="248" y="346">PC28</text>
<text x="273" y="343">G8</text>
<text x="399" y="343">1</text>
<text x="413" y="346">VDD_IO</text>
<text x="135" y="350">E7</text>
<text x="153" y="353">PA29/AD13</text>
<text x="248" y="353">PC29</text>
<text x="273" y="350">A2</text>
<text x="273" y="357">B1</text>
<text x="396" y="357">14</text>
<text x="463" y="357">7</text>
<text x="135" y="364">B7</text>
<text x="153" y="361">PA30/AD14</text>
<text x="248" y="361">PC30</text>
<text x="273" y="364">E2</text>
<text x="413" y="361">VDD</text>
<text x="438" y="361">GND</text>
<text x="153" y="368">PA31</text>
<text x="248" y="368">PC31</text>
<text x="134" y="378">D2</text>
<text x="153" y="382">PB0/AD4</text>
<text x="134" y="385">A1</text>
<text x="153" y="389">PB1/AD5</text>
<text x="135" y="392">C1</text>
<text x="153" y="396">PB2/AD6</text>
<text x="134" y="399">D1</text>
<text x="273" y="399">B2</text>
<text x="131" y="406">H10</text>
<text x="153" y="403">PB3/AD7</text>
<text x="237" y="403">ADVREF</text>
<text x="406" y="406">1</text>
<text x="456" y="406">3</text>
<text x="131" y="413">B10</text>
<text x="153" y="410">TDI/PB4</text>
<text x="153" y="417">TDO/TRACESWO/PB5</text>
<text x="134" y="420">A9</text>
<text x="153" y="424">TMS/SWDIO/PB6</text>
<text x="406" y="420">2</text>
<text x="420" y="424">GND</text>
<text x="135" y="427">C6</text>
<text x="153" y="431">TCK/SWCLK/PB7</text>
<text x="242" y="431">VDDIN</text>
<text x="273" y="427">E3</text>
<text x="406" y="427">4</text>
<text x="420" y="431">GND</text>
<text x="134" y="434">A5</text>
<text x="153" y="438">PB8/XOUT</text>
<text x="235" y="438">VDDOUT</text>
<text x="273" y="434">F3</text>
<text x="134" y="441">A4</text>
<text x="134" y="448">A8</text>
<text x="153" y="445">PB9/PGMCK/XIN</text>
<text x="273" y="448">E6</text>
<text x="134" y="455">A7</text>
<text x="153" y="452">DDM/PB10</text>
<text x="246" y="452">NRST</text>
<text x="153" y="459">DDP/PB11</text>
<text x="5" y="467">D</text>
<text x="135" y="462">C5</text>
<text x="153" y="466">ERASE/PB12</text>
<text x="251" y="466">TST</text>
<text x="273" y="462">F9</text>
<text x="659" y="467">D</text>
<text x="134" y="469">A6</text>
<text x="153" y="473">PB13/DAC0</text>
<text x="135" y="476">B4</text>
<text x="153" y="480">PB14/DAC1</text>
<text x="235" y="480">JTAGSEL</text>
<text x="273" y="476">A10</text>
<text x="334" y="480">Title</text>
<text x="334" y="494">Size:</text>
<text x="383" y="494">Number:</text>
<text x="446" y="494">Revision:</text>
<text x="334" y="505">Date: 3/6/2013</text>
<text x="394" y="505">Time: 7:57:45 PM</text>
<text x="446" y="505">Sheet1</text>
<text x="470" y="505">of 4</text>
<text x="334" y="512">Designer:</text>
<text x="82" y="522">1</text>
<text x="249" y="522">2</text>
<text x="416" y="522">3</text>
<text x="583" y="522">4</text>
</g>
<g font-size="6.3" fill="#800000">
<text x="170" y="34">3V3</text>
<text x="170" y="62">1V8</text>
<text x="578" y="65">GND</text>
<text x="409" y="76">3V3</text>
<text x="578" y="72">4V7_ANALOG</text>
<text x="425" y="83">5V</text>
<text x="578" y="93">3V3</text>
<text x="437" y="132">3V3</text>
<text x="450" y="160">RS485_RO</text>
<text x="98" y="167">I2C_SDA</text>
<text x="450" y="167">RS485_DE</text>
<text x="98" y="174">I2C_SCL</text>
<text x="98" y="181">RS485_RO G10</text>
<text x="450" y="181">RS485_DI</text>
<text x="98" y="188">RS485_DI</text>
<text x="288" y="209">RS485_DE</text>
<text x="499" y="245">STATUS_LED</text>
<text x="325" y="252">3V3</text>
<text x="359" y="287">I2C_SCL</text>
<text x="359" y="294">I2C_SDA</text>
<text x="332" y="336">3V3</text>
<text x="91" y="357">STATUS_LED E8</text>
<text x="276" y="392">3V3</text>
<text x="373" y="406">XIN</text>
<text x="478" y="406">XOUT</text>
<text x="276" y="420">3V3</text>
<text x="290" y="427">1V8</text>
<text x="105" y="434">XOUT</text>
<text x="105" y="441">XIN</text>
</g>
<g font-size="6.3" fill="#000080">
<text x="190" y="34">U1B</text>
<text x="330" y="48">J2</text>
<text x="527" y="48">J3</text>
<text x="49" y="54">C39</text>
<text x="77" y="55">C38</text>
<text x="105" y="54">C21</text>
<text x="49" y="61">100n</text>
<text x="77" y="62">2.2u</text>
<text x="105" y="61">100n</text>
<text x="41" y="96">C40</text>
<text x="70" y="96">C41</text>
<text x="98" y="96">C42</text>
<text x="126" y="96">C22</text>
<text x="155" y="97">C23</text>
<text x="41" y="103">100n</text>
<text x="70" y="103">100n</text>
<text x="98" y="103">100n</text>
<text x="126" y="103">100n</text>
<text x="155" y="104">2.2u</text>
<text x="190" y="118">ATSAM3S4CA-CU</text>
<text x="394" y="132">U2</text>
<text x="148" y="139">U1A</text>
<text x="471" y="139">C11</text>
<text x="492" y="139">100n</text>
<text x="394" y="231">MAX13431E</text>
<text x="548" y="238">D3</text>
<text x="583" y="242">R23</text>
<text x="583" y="254">330</text>
<text x="335" y="273">R32</text>
<text x="356" y="273">R33</text>
<text x="334" y="279">10k</text>
<text x="355" y="279">10k</text>
<text x="408" y="280">U23</text>
<text x="380" y="315">C24</text>
<text x="380" y="322">4.7u</text>
<text x="478" y="322">C25</text>
<text x="506" y="322">220n</text>
<text x="344" y="370">C26</text>
<text x="386" y="370">C35</text>
<text x="408" y="371">LSM303DLHCTR</text>
<text x="344" y="377">100n</text>
<text x="386" y="377">100n</text>
<text x="414" y="392">X1</text>
<text x="380" y="420">C27</text>
<text x="506" y="420">C28</text>
<text x="380" y="427">10p</text>
<text x="506" y="427">10p</text>
<text x="414" y="441">CRYSTAL</text>
<text x="510" y="476">OSRF</text>
<text x="510" y="484">419 N. Shoreline Blvd</text>
<text x="148" y="491">ATSAM3S4CA-CU</text>
<text x="510" y="491">Mountain View, CA 94043</text>
<text x="510" y="498">USA</text>
<text x="510" y="505">http://osrfoundation.org</text>
<text x="366" y="512">Morgan Quigley</text>
</g>
<g font-size="6.3" fill="#f00">
<text x="290" y="58">TCLK</text>
<text x="382" y="58">URXD1</text>
<text x="472" y="58">PC13/AD10</text>
<text x="290" y="65">NRST</text>
<text x="382" y="65">UTXD1</text>
<text x="487" y="65">TXD1</text>
<text x="296" y="72">TDI</text>
<text x="382" y="72">ERASE</text>
<text x="468" y="72">PC0/PWML0</text>
<text x="293" y="79">TMS</text>
<text x="382" y="79">PA0</text>
<text x="489" y="79">PA19</text>
<text x="579" y="79">PC31</text>
<text x="293" y="86">TDO</text>
<text x="489" y="86">PA15</text>
<text x="579" y="86">PA17</text>
<text x="487" y="93">RXD1</text>
<text x="112" y="150">PA0</text>
<text x="291" y="150">PC0/PWML0</text>
<text x="112" y="157">PA1</text>
<text x="291" y="164">LEDS_3</text>
<text x="291" y="171">LEDS_2</text>
<text x="291" y="178">MUX0_A2</text>
<text x="453" y="192">RS485_A</text>
<text x="102" y="199">LEDS_5</text>
<text x="453" y="199">RS485_B</text>
<text x="102" y="206">LEDS_4</text>
<text x="102" y="213">LEDS_1</text>
<text x="102" y="220">LEDS_0</text>
<text x="91" y="234">ADC_MISO</text>
<text x="291" y="234">PC12/AD12</text>
<text x="91" y="241">ADC_MOSI</text>
<text x="291" y="241">PC13/AD10</text>
<text x="95" y="248">ADC_SCK</text>
<text x="109" y="255">PA15</text>
<text x="109" y="269">PA17</text>
<text x="99" y="276">ADC_CS</text>
<text x="109" y="283">PA19</text>
<text x="107" y="297">RXD1</text>
<text x="107" y="304">TXD1</text>
<text x="95" y="311">MUX0_A0</text>
<text x="95" y="325">MUX0_A1</text>
<text x="291" y="353">MUX1_A1</text>
<text x="291" y="361">MUX1_A0</text>
<text x="291" y="368">PC31</text>
<text x="95" y="389">MUX1_A2</text>
<text x="103" y="396">URXD1</text>
<text x="103" y="403">UTXD1</text>
<text x="113" y="410">TDI</text>
<text x="111" y="417">TDO</text>
<text x="111" y="424">TMS</text>
<text x="107" y="431">TCLK</text>
<text x="291" y="452">NRST</text>
<text x="104" y="466">ERASE</text>
<text x="107" y="473">DAC0</text>
</g>
</svg>
